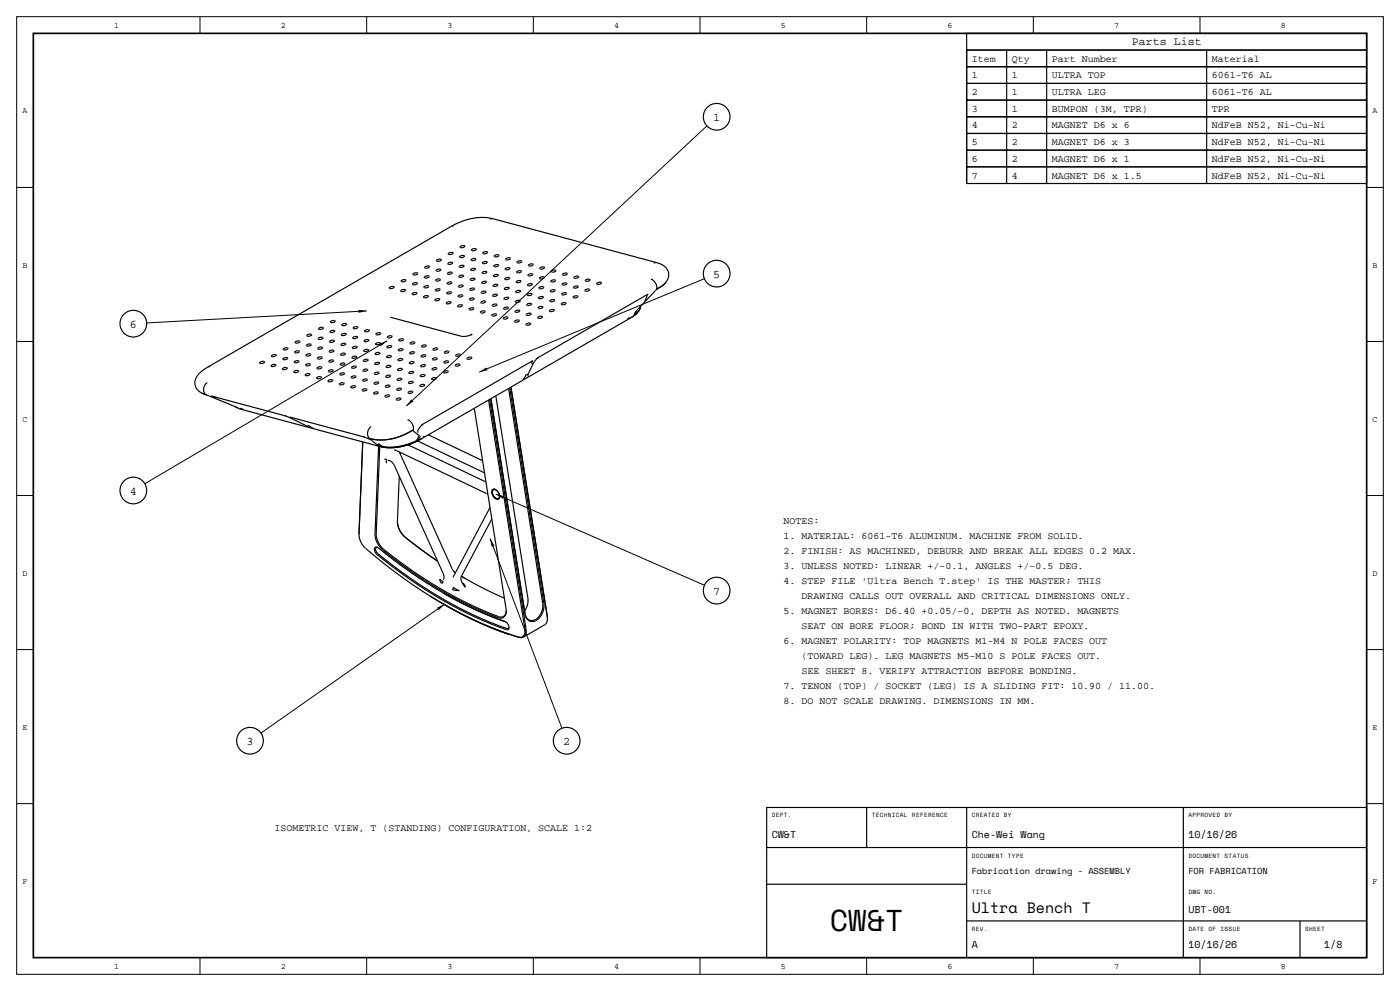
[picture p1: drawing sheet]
<svg xmlns="http://www.w3.org/2000/svg" width="420mm" height="297mm" viewBox="0 0 420 297" stroke-linecap="round" stroke-linejoin="round" font-family="sans-serif">
<path d="M10 10h400v277h-400z" fill="none" stroke="#000" stroke-width=".5"/>
<g fill="none" stroke="#000" stroke-width=".3">
<path d="M5 5h410v287h-410zM60 5v5M110 5v5M160 5v5M210 5v5M260 5v5M310 5v5M360 5v5M212.1 37.7l-90.2 84M5 56.2h5M410 56.2h5M110 93.2l-66 3.6"/>
<path d="M211.3 83.5l-67.5 28M5 102.3h5M116.2 102.1l-72.8 42.9M410 102.3h5M5 148.5h5M148.8 148.1l62.5 27.3M410 148.5h5M147 161.4l21.6 56.9M5 194.7h5M133.4 181.1l-55.1 38.6M410 194.7h5M5 240.8h5"/>
<path d="M410 240.8h5M60 287v5M110 287v5M160 287v5M210 287v5M260 287v5M310 287v5M360 287v5"/>
</g>
<g fill="none" stroke="#000" stroke-width=".35">
<path d="M290 10h120v5h-120zM290 15h120v5h-120zM290 15v40M302 15v40M314 15v40M362 15v40M290 20h120v5h-120zM290 25h120v5h-120zM290 30h120v5h-120zM290 35h120v5h-120zM290 40h120v5h-120zM290 45h120v5h-120z"/>
<path d="M290 50h120v5h-120zM131 78a.92 .92 0 0 1 1.4-.1l-.1 .1a.79 .79 0 0 1-1.3 0zM134.4 78.9a.92 .92 0 0 1 1.4 0l-.1 .1a.79 .79 0 0 1-1.3-.1zM134.5 76a.92 .92 0 0 1 1.4-.1l-.1 .1a.79 .79 0 0 1-1.3 0zM135.4 67.8h.1M135.4 67.8l-73 42.2M136.1 67.8h-.7M137.8 79.9a.92 .92 0 0 1 1.4-.1l-.1 .1a.79 .79 0 0 1-1.3 0zM137.9 76.9a.92 .92 0 0 1 1.4-.1l-.1 .1a.79 .79 0 0 1-1.3 0zM138 73.9a.92 .92 0 0 1 1.4 0v.1a.79 .79 0 0 1-1.4-.1zM141.3 77.8a.92 .92 0 0 1 1.4-.1v.1a.79 .79 0 0 1-1.4 0zM141.4 74.9a.92 .92 0 0 1 1.5-.1l-.1 .1a.79 .79 0 0 1-1.4 0z"/>
<path d="M144.7 78.7a.92 .92 0 0 1 1.5 0l-.1 .1a.79 .79 0 0 1-1.4-.1zM144.9 75.8a.92 .92 0 0 1 1.4-.1l-.1 .1a.79 .79 0 0 1-1.3 0zM147.8 65.5a17.2 17.2 0 0 0-12.3 2.3M147.9 65.5l-.9 .2M147.9 65.5h.1M147.9 65.5l49.1 13.2M148.2 79.6a.92 .92 0 0 1 1.4 0l-.1 .1a.79 .79 0 0 1-1.3-.1zM148.3 76.7a.92 .92 0 0 1 1.4-.1l-.1 .1a.79 .79 0 0 1-1.3 0zM151.7 77.6a.92 .92 0 0 1 1.4-.1l-.1 .1a.79 .79 0 0 1-1.3 0zM155.1 78.5a.92 .92 0 0 1 1.4-.1l-.1 .1a.79 .79 0 0 1-1.3 0zM158.5 79.4a.92 .92 0 0 1 1.4 0v.1a.79 .79 0 0 1-1.4-.1zM197 78.7l-.8 .2"/>
<path d="M197 78.7h.1M197 78.7a3.8 3.8 0 0 1 3.5 4.3l-.8 1.7M95.7 98.4a.79 .79 0 0 1 1.3 0 .92 .92 0 0 1-1.4 .1zM99.1 99.3a.79 .79 0 0 1 1.3 0 .92 .92 0 0 1-1.4 .1zM99.2 96.3a.79 .79 0 0 1 1.3 0 .92 .92 0 0 1-1.4 .1zM102.6 97.2a.79 .79 0 0 1 1.4 .1 .92 .92 0 0 1-1.5 0zM106 98.2a.79 .79 0 0 1 1.4 0 .92 .92 0 0 1-1.4 .1zM109.4 99.1a.79 .79 0 0 1 1.4 0 .92 .92 0 0 1-1.4 .1zM112.9 100a.79 .79 0 0 1 1.3 0 .92 .92 0 0 1-1.4 .1zM116.8 86.2a.92 .92 0 0 1 1.4-.1v.1a.79 .79 0 0 1-1.4 0zM117.1 95.1h.1M117.1 95.1l21.3 5.7a4.7 4.7 0 0 0 3.2-.7l-.2 .4"/>
<path d="M120.2 87.1a.92 .92 0 0 1 1.5-.1l-.1 .1a.79 .79 0 0 1-1.4 0zM120.4 84.1a.92 .92 0 0 1 1.4 0l-.1 .1a.79 .79 0 0 1-1.3-.1zM123.6 88a.92 .92 0 0 1 1.5-.1l-.1 .1a.79 .79 0 0 1-1.4 0zM123.8 85.1a.92 .92 0 0 1 1.4-.1l-.1 .1a.79 .79 0 0 1-1.3 0zM123.9 82.1a.92 .92 0 0 1 1.4-.1l-.1 .1a.79 .79 0 0 1-1.3 0zM127.1 88.9a.92 .92 0 0 1 1.4 0l-.1 .1a.79 .79 0 0 1-1.3-.1zM127.2 86a.92 .92 0 0 1 1.4-.1l-.1 .1a.79 .79 0 0 1-1.3 0zM127.3 83a.92 .92 0 0 1 1.4-.1l-.1 .1a.79 .79 0 0 1-1.3 0zM127.4 80.1a.92 .92 0 0 1 1.4-.1v.1a.79 .79 0 0 1-1.4 0zM130.5 89.8a.92 .92 0 0 1 1.4 0l-.1 .1a.79 .79 0 0 1-1.3-.1zM130.6 86.9a.92 .92 0 0 1 1.4-.1l-.1 .1a.79 .79 0 0 1-1.3 0zM130.7 83.9a.92 .92 0 0 1 1.4 0v.1a.79 .79 0 0 1-1.4-.1z"/>
<path d="M130.8 81a.92 .92 0 0 1 1.5-.1l-.1 .1a.79 .79 0 0 1-1.4 0zM133.9 90.8a.92 .92 0 0 1 1.4-.1l-.1 .1a.79 .79 0 0 1-1.3 0zM134 87.8a.92 .92 0 0 1 1.4-.1l-.1 .1a.79 .79 0 0 1-1.3 0zM134.1 84.9a.92 .92 0 0 1 1.5-.1l-.1 .1a.79 .79 0 0 1-1.4 0zM134.3 81.9a.92 .92 0 0 1 1.4-.1l-.1 .1a.79 .79 0 0 1-1.3 0zM137.3 91.7a.92 .92 0 0 1 1.4-.1l-.1 .1a.79 .79 0 0 1-1.3 0zM137.4 88.7a.92 .92 0 0 1 1.4-.1v.1a.79 .79 0 0 1-1.4 0zM137.5 85.8a.92 .92 0 0 1 1.5-.1l-.1 .1a.79 .79 0 0 1-1.4 0zM137.7 82.8a.92 .92 0 0 1 1.4-.1l-.1 .1a.79 .79 0 0 1-1.3 0zM140.7 92.6a.92 .92 0 0 1 1.4-.1v.1a.79 .79 0 0 1-1.4 0zM140.8 89.6a.92 .92 0 0 1 1.5 0l-.1 .1a.79 .79 0 0 1-1.4-.1zM141 86.7a.92 .92 0 0 1 1.4-.1l-.1 .1a.79 .79 0 0 1-1.3 0z"/>
<path d="M141.1 83.7a.92 .92 0 0 1 1.4-.1l-.1 .2a.79 .79 0 0 1-1.3-.1zM141.2 80.8a.92 .92 0 0 1 1.4-.1l-.1 .1a.79 .79 0 0 1-1.3 0zM144.1 93.5a.92 .92 0 0 1 1.5-.1l-.1 .1a.79 .79 0 0 1-1.4 0zM144.3 90.6a.92 .92 0 0 1 1.4-.1l-.1 .1a.79 .79 0 0 1-1.3 0zM144.4 87.6a.92 .92 0 0 1 1.4-.1l-.1 .1a.79 .79 0 0 1-1.3 0zM144.5 84.6a.92 .92 0 0 1 1.4 0l-.1 .1a.79 .79 0 0 1-1.3-.1zM144.6 81.7a.92 .92 0 0 1 1.4-.1v.1a.79 .79 0 0 1-1.4 0zM147.6 94.4a.92 .92 0 0 1 1.4-.1l-.1 .1a.79 .79 0 0 1-1.3 0zM147.7 91.5a.92 .92 0 0 1 1.4-.1l-.1 .1a.79 .79 0 0 1-1.3 0zM147.8 88.5a.92 .92 0 0 1 1.4-.1l-.1 .1a.79 .79 0 0 1-1.3 0zM147.9 85.6a.92 .92 0 0 1 1.4-.1v.1a.79 .79 0 0 1-1.4 0zM148 82.6a.92 .92 0 0 1 1.5-.1l-.1 .1a.79 .79 0 0 1-1.4 0z"/>
<path d="M151 95.3a.92 .92 0 0 1 1.4 0l-.1 .1a.79 .79 0 0 1-1.3-.1zM151.1 92.4a.92 .92 0 0 1 1.4-.1l-.1 .1a.79 .79 0 0 1-1.3 0zM151.2 89.4a.92 .92 0 0 1 1.4-.1l-.1 .2a.79 .79 0 0 1-1.3-.1zM151.3 86.5a.92 .92 0 0 1 1.4-.1v.1a.79 .79 0 0 1-1.4 0zM151.4 83.5a.92 .92 0 0 1 1.5-.1l-.1 .1a.79 .79 0 0 1-1.4 0zM151.6 80.6a.92 .92 0 0 1 1.4-.1l-.1 .1a.79 .79 0 0 1-1.3 0zM154.4 96.3a.92 .92 0 0 1 1.4-.1l-.1 .1a.79 .79 0 0 1-1.3 0zM154.5 93.3a.92 .92 0 0 1 1.4-.1l-.1 .1a.79 .79 0 0 1-1.3 0zM154.6 90.3a.92 .92 0 0 1 1.4 0v.1a.79 .79 0 0 1-1.4-.1zM154.7 87.4a.92 .92 0 0 1 1.5-.1l-.1 .1a.79 .79 0 0 1-1.4 0zM154.9 84.4a.92 .92 0 0 1 1.4 0l-.1 .1a.79 .79 0 0 1-1.3-.1zM155 81.5a.92 .92 0 0 1 1.4-.1l-.1 .1a.79 .79 0 0 1-1.3 0z"/>
<path d="M157.8 97.2a.92 .92 0 0 1 1.4-.1l-.1 .1a.79 .79 0 0 1-1.3 0zM157.9 94.2a.92 .92 0 0 1 1.4-.1v.1a.79 .79 0 0 1-1.4 0zM158 91.3a.92 .92 0 0 1 1.5-.1l-.1 .1a.79 .79 0 0 1-1.4 0zM158.2 88.3a.92 .92 0 0 1 1.4-.1l-.1 .1a.79 .79 0 0 1-1.3 0zM158.3 85.3a.92 .92 0 0 1 1.4 0l-.1 .1a.79 .79 0 0 1-1.3-.1zM158.4 82.4a.92 .92 0 0 1 1.4-.1l-.1 .1a.79 .79 0 0 1-1.3 0zM161.3 95.1a.92 .92 0 0 1 1.5 0l-.1 .1a.79 .79 0 0 1-1.4-.1zM161.5 92.2a.92 .92 0 0 1 1.4-.1l-.1 .1a.79 .79 0 0 1-1.3 0zM161.6 89.2a.92 .92 0 0 1 1.4-.1l-.1 .1a.79 .79 0 0 1-1.3 0zM161.7 86.3a.92 .92 0 0 1 1.4-.1l-.1 .1a.79 .79 0 0 1-1.3 0zM161.8 83.3a.92 .92 0 0 1 1.4-.1v.1a.79 .79 0 0 1-1.4 0zM161.9 80.3a.92 .92 0 0 1 1.5 0l-.1 .1a.79 .79 0 0 1-1.4-.1z"/>
<path d="M164.9 93.1a.92 .92 0 0 1 1.4-.1l-.1 .1a.79 .79 0 0 1-1.3 0zM165 90.1a.92 .92 0 0 1 1.4 0l-.1 .1a.79 .79 0 0 1-1.3-.1zM165.1 87.2a.92 .92 0 0 1 1.4-.1l-.1 .1a.79 .79 0 0 1-1.3 0zM165.2 84.2a.92 .92 0 0 1 1.4-.1v.1a.79 .79 0 0 1-1.4 0zM165.3 81.3a.92 .92 0 0 1 1.5-.1l-.1 .1a.79 .79 0 0 1-1.4 0zM168.4 91a.92 .92 0 0 1 1.4 0l-.1 .1a.79 .79 0 0 1-1.3-.1zM168.5 88.1a.92 .92 0 0 1 1.4-.1v.1a.79 .79 0 0 1-1.4 0zM168.6 85.1a.92 .92 0 0 1 1.5 0l-.1 .1a.79 .79 0 0 1-1.4-.1zM168.8 82.2a.92 .92 0 0 1 1.4-.1l-.1 .1a.79 .79 0 0 1-1.3 0zM171.9 89a.92 .92 0 0 1 1.5-.1l-.1 .1a.79 .79 0 0 1-1.4 0zM172.1 86a.92 .92 0 0 1 1.4 0l-.1 .1a.79 .79 0 0 1-1.3-.1zM172.2 83.1a.92 .92 0 0 1 1.4-.1l-.1 .1a.79 .79 0 0 1-1.3 0z"/>
<path d="M175.5 87a.92 .92 0 0 1 1.4-.1l-.1 .1a.79 .79 0 0 1-1.3 0zM175.6 84a.92 .92 0 0 1 1.4-.1l-.1 .1a.79 .79 0 0 1-1.3 0zM179 84.9a.92 .92 0 0 1 1.4-.1l-.1 .1a.79 .79 0 0 1-1.3 0zM188.6 95.6l-61.9 35.7M188.6 95.6h.1M188.8 95.3l-.2-.1-.5 .5M190.4 94.1v.1M190.9 93.2l-.6 1.2 1-.7M190.9 93.2l-.5 1M191.2 93.7l-2.6 1.9M191.3 93.7l.6-.9 .2-1a3.2 3.2 0 0 1-1.7 2.4M191.3 93.7h.1"/>
<path d="M191.3 92.7l-.4 .5M191.3 92.7h.1M194.1 88.3l.4-.1-.3 .1M194.1 88.3l-.7 1.8 .2 .1M194.2 88.3h.1M194.2 88.3l-33.2 19.3M195.3 83.6a2.83 2.83 0 0 1 1.7 3.1M196.6 87.1h.1M196.6 87.1l-5.3 5.6M196.8 86.9l-.2 .2M197 86.7l-.2 .2M197 86.8l-.2 .1"/>
<path d="M197.3 86.5l-.3 .3M197.3 86.5h.1M197.4 86.4l-.4 .3M197.4 86.4l-.1 .1M199.7 84.7l-1 .9-1.3 .8M199.7 84.7l-1 .9-1.4 .9M199.7 84.7h.1M199.8 84.5l-.1 .2M60.5 117.8l.7 .3M61.2 118.1l.9 .3M61.2 118.1h.1M61.2 118.1l.5 .2"/>
<path d="M61.7 118.3h.1M61.7 118.3l.4 .1M62.1 118.4l.4 .2M62.2 114.6a2.3 2.3 0 0 0-.4 3.7h-.1M62.4 110a6.7 6.7 0 0 0-3.9 4.4 3.4 3.4 0 0 0 2 3.4M62.4 110h.1M62.5 118.6h.1M62.5 118.6l7.6 3.1M63.1 109.9l-.7 .1M63.5 118.7h.1M63.6 118.7l22.3 6M64.3 118.9l.6 .4-.2 .2"/>
<path d="M78 108.6a.79 .79 0 0 1 1.3 0 .92 .92 0 0 1-1.4 .1zM81.4 109.5a.79 .79 0 0 1 1.3 0 .92 .92 0 0 1-1.4 .1zM81.5 106.5a.79 .79 0 0 1 1.4 .1 .92 .92 0 0 1-1.5 0zM84.8 110.4a.79 .79 0 0 1 1.4 0 .92 .92 0 0 1-1.5 .1zM84.9 107.4a.79 .79 0 0 1 1.4 .1 .92 .92 0 0 1-1.4 0zM85.1 104.5a.79 .79 0 0 1 1.3 0 .92 .92 0 0 1-1.4 .1zM88.2 111.3a.79 .79 0 0 1 1.4 0 .92 .92 0 0 1-1.4 .1zM88.4 108.4a.79 .79 0 0 1 1.3 0 .92 .92 0 0 1-1.4 .1zM88.5 105.4a.79 .79 0 0 1 1.3 0 .92 .92 0 0 1-1.4 .1zM88.6 102.4a.79 .79 0 0 1 1.3 .1 .92 .92 0 0 1-1.4 0zM91.7 112.2a.79 .79 0 0 1 1.3 .1 .92 .92 0 0 1-1.4 0zM91.8 109.3a.79 .79 0 0 1 1.3 0 .92 .92 0 0 1-1.4 .1z"/>
<path d="M91.9 106.3a.79 .79 0 0 1 1.3 0 .92 .92 0 0 1-1.4 .1zM92 103.4a.79 .79 0 0 1 1.4 0 .92 .92 0 0 1-1.5 .1zM92.1 100.4a.79 .79 0 0 1 1.4 0 .92 .92 0 0 1-1.5 .1zM95.1 113.1a.79 .79 0 0 1 1.3 .1 .92 .92 0 0 1-1.4 0zM95.2 110.2a.79 .79 0 0 1 1.3 0 .92 .92 0 0 1-1.4 .1zM95.3 107.2a.79 .79 0 0 1 1.3 .1 .92 .92 0 0 1-1.4 0zM95.4 104.3a.79 .79 0 0 1 1.4 0 .92 .92 0 0 1-1.5 .1zM95.5 101.3a.79 .79 0 0 1 1.4 0 .92 .92 0 0 1-1.4 .1zM98.5 114.1a.79 .79 0 0 1 1.3 0 .92 .92 0 0 1-1.4 .1zM98.6 111.1a.79 .79 0 0 1 1.3 0 .92 .92 0 0 1-1.4 .1zM98.7 108.1a.79 .79 0 0 1 1.4 .1 .92 .92 0 0 1-1.5 0zM98.8 105.2a.79 .79 0 0 1 1.4 0 .92 .92 0 0 1-1.4 .1z"/>
<path d="M99 102.2a.79 .79 0 0 1 1.3 .1 .92 .92 0 0 1-1.4 0zM101.9 115a.79 .79 0 0 1 1.3 0 .92 .92 0 0 1-1.4 .1zM102 112a.79 .79 0 0 1 1.4 0 .92 .92 0 0 1-1.5 .1zM102.1 109.1a.79 .79 0 0 1 1.4 0 .92 .92 0 0 1-1.4 .1zM102.3 106.1a.79 .79 0 0 1 1.3 0 .92 .92 0 0 1-1.4 .1zM102.4 103.1a.79 .79 0 0 1 1.3 .1 .92 .92 0 0 1-1.4 .1zM102.5 100.2a.79 .79 0 0 1 1.3 0 .92 .92 0 0 1-1.4 .1zM105.3 115.9a.79 .79 0 0 1 1.3 0 .92 .92 0 0 1-1.4 .1zM105.4 112.9a.79 .79 0 0 1 1.4 .1 .92 .92 0 0 1-1.5 0zM105.6 110a.79 .79 0 0 1 1.3 0 .92 .92 0 0 1-1.4 .1zM105.7 107a.79 .79 0 0 1 1.3 0 .92 .92 0 0 1-1.4 .1zM105.8 104.1a.79 .79 0 0 1 1.3 0 .92 .92 0 0 1-1.4 .1z"/>
<path d="M105.9 101.1a.79 .79 0 0 1 1.4 0 .92 .92 0 0 1-1.5 .1zM108.7 116.8a.79 .79 0 0 1 1.4 0 .92 .92 0 0 1-1.5 .1zM108.8 113.8a.79 .79 0 0 1 1.4 .1 .92 .92 0 0 1-1.4 0zM109 110.9a.79 .79 0 0 1 1.3 0 .92 .92 0 0 1-1.4 .1zM109.1 107.9a.79 .79 0 0 1 1.3 .1 .92 .92 0 0 1-1.4 0zM109.2 105a.79 .79 0 0 1 1.3 0 .92 .92 0 0 1-1.4 .1zM109.3 102a.79 .79 0 0 1 1.4 0 .92 .92 0 0 1-1.5 .1zM112.1 117.7a.79 .79 0 0 1 1.4 0 .92 .92 0 0 1-1.4 .1zM112.3 114.8a.79 .79 0 0 1 1.3 0 .92 .92 0 0 1-1.4 .1zM112.4 111.8a.79 .79 0 0 1 1.3 0 .92 .92 0 0 1-1.4 .1zM112.5 108.8a.79 .79 0 0 1 1.3 .1 .92 .92 0 0 1-1.4 .1zM112.6 105.9a.79 .79 0 0 1 1.4 0 .92 .92 0 0 1-1.5 .1z"/>
<path d="M112.7 102.9a.79 .79 0 0 1 1.4 .1 .92 .92 0 0 1-1.4 0zM115.6 118.6a.79 .79 0 0 1 1.3 .1 .92 .92 0 0 1-1.4 0zM115.7 115.7a.79 .79 0 0 1 1.3 0 .92 .92 0 0 1-1.4 .1zM115.8 112.7a.79 .79 0 0 1 1.3 0 .92 .92 0 0 1-1.4 .1zM115.9 109.8a.79 .79 0 0 1 1.4 0 .92 .92 0 0 1-1.5 .1zM116 106.8a.79 .79 0 0 1 1.4 0 .92 .92 0 0 1-1.4 .1zM116.2 103.9a.79 .79 0 0 1 1.3 0 .92 .92 0 0 1-1.4 .1zM116.3 100.9a.79 .79 0 0 1 1.3 0 .92 .92 0 0 1-1.4 .1zM119 119.5a.79 .79 0 0 1 1.3 .1 .92 .92 0 0 1-1.4 .1zM119.1 116.6a.79 .79 0 0 1 1.3 0 .92 .92 0 0 1-1.4 .1zM119.2 113.6a.79 .79 0 0 1 1.4 .1 .92 .92 0 0 1-1.5 0zM119.3 110.7a.79 .79 0 0 1 1.4 0 .92 .92 0 0 1-1.5 .1z"/>
<path d="M119.5 107.7a.79 .79 0 0 1 1.3 0 .92 .92 0 0 1-1.4 .1zM119.6 104.8a.79 .79 0 0 1 1.3 0 .92 .92 0 0 1-1.4 .1zM119.7 101.8a.79 .79 0 0 1 1.3 0 .92 .92 0 0 1-1.4 .1zM122.5 117.5a.79 .79 0 0 1 1.3 0 .92 .92 0 0 1-1.4 .1zM122.6 114.6a.79 .79 0 0 1 1.4 0 .92 .92 0 0 1-1.5 .1zM122.7 111.6a.79 .79 0 0 1 1.4 0 .92 .92 0 0 1-1.4 .1zM122.9 108.6a.79 .79 0 0 1 1.3 .1 .92 .92 0 0 1-1.4 0zM123 105.7a.79 .79 0 0 1 1.3 0 .92 .92 0 0 1-1.4 .1zM123.1 102.7a.79 .79 0 0 1 1.3 .1 .92 .92 0 0 1-1.4 0zM126 115.5a.79 .79 0 0 1 1.4 0 .92 .92 0 0 1-1.4 .1zM126.2 112.5a.79 .79 0 0 1 1.3 0 .92 .92 0 0 1-1.4 .1zM126.3 109.6a.79 .79 0 0 1 1.3 0 .92 .92 0 0 1-1.4 .1z"/>
<path d="M126.4 106.6a.79 .79 0 0 1 1.3 0 .92 .92 0 0 1-1.4 .1zM126.5 103.6a.79 .79 0 0 1 1.4 .1 .92 .92 0 0 1-1.5 0zM129.6 113.4a.79 .79 0 0 1 1.3 .1 .92 .92 0 0 1-1.4 0zM129.7 110.5a.79 .79 0 0 1 1.3 0 .92 .92 0 0 1-1.4 .1zM129.8 107.5a.79 .79 0 0 1 1.4 0 .92 .92 0 0 1-1.5 .1zM129.9 104.6a.79 .79 0 0 1 1.4 0 .92 .92 0 0 1-1.4 .1zM133.1 111.4a.79 .79 0 0 1 1.4 0 .92 .92 0 0 1-1.5 .1zM133.2 108.4a.79 .79 0 0 1 1.4 .1 .92 .92 0 0 1-1.4 0zM133.4 105.5a.79 .79 0 0 1 1.3 0 .92 .92 0 0 1-1.4 .1zM136.6 109.3a.79 .79 0 0 1 1.4 .1 .92 .92 0 0 1-1.4 0zM136.8 106.4a.79 .79 0 0 1 1.3 0 .92 .92 0 0 1-1.4 .1zM140.2 107.3a.79 .79 0 0 1 1.3 0 .92 .92 0 0 1-1.4 .1z"/>
<path d="M146.6 119.9l10.9 68.6a1.72 1.72 0 0 1-.2 1.8 1.72 1.72 0 0 1-1.8 .6 108.3 108.3 0 0 1-22.7-10M146.9 119.7l10.9 68.7a2.34 2.34 0 0 1-.8 2.5M148.7 118.6l9.7 60.7a5.2 5.2 0 0 1-1 3.8M152.6 116.4l10.2 64.4a4.5 4.5 0 0 1-3.2 5.2 2.16 2.16 0 0 1-2.1-2.1l-10.2-64.4M152.9 116.2l10.3 64.6a4.8 4.8 0 0 1-3.4 5.5 2.3 2.3 0 0 1-2.3-2.3l-10.2-64.5M153.3 116l10.9 69.4M158.3 112.2h-.1a.5 .5 0 0 0-.6 .7l-.8 .9M158.3 112.5l.4 .2M158.3 112.5h.1M158.5 112.1l-.2 .4M158.5 112.1h-.1M159.5 108.2h.4l-.3 .1"/>
<path d="M159.6 108.3l-.1 .6 .4 .1M159.6 108.3h.1M159.6 108.3l-33.2 19.2M160 108.8v.1M160 108.8h.1M160 108.8l-1.5 3.3M161 107.6h.1M161 107.6l-1 1.2M161.5 107.1l-.5 .5M70.1 121.7h.1M70.1 121.7l.4 .2M70.5 121.9l1 .5"/>
<path d="M71.5 122.3h.1M71.5 122.4l1.1 .3M72.1 122.5l.1-.2 .9 .4M72.6 122.7l.1 .1M72.7 122.8h.1M72.7 122.8l41.2 11M85.4 124.6l.5 .1M85.9 124.7h.1M85.9 124.7l1.5 .7M87.1 125.1l21.9 5.8M87.1 125.1h.1M87.4 125.4h.1"/>
<path d="M87.4 125.4l4.6 2.3M87.8 125.2l-.3 .2M92 127.6v.1M92 127.7h.1M92 127.7l.5 .2-.3-.1M92.1 127.7a.78 .78 0 0 1 1.2 .3l.8 .3M108.8 132.4l-1.1 27.7M109 130.9l.5 .2M109.5 131.1h.1M109.5 131.1l2 .9M111.2 131.5h-.1M111.2 131.5l.3 .1"/>
<path d="M111.2 131.5h.1M111.3 131.5h.1M111.3 131.5l.2 .1M111.4 127.8a2.14 2.14 0 0 0-.3 3.7h.1M111.4 131.6h-.3M111.5 132l2 1.6M111.5 132h.1M111.5 131.6h.1M113.1 133.5h.2M113.9 133.8h.1M113.9 133.8l-1 26.2a6.2 6.2 0 0 0 2.3 4.7 118.9 118.9 0 0 0 35.1 20.2 1.67 1.67 0 0 0 1.6-1.9M115.3 137.7h.7v1.2"/>
<path d="M116.4 138a2 2 0 0 1 2 1.6l14.5 32.2a1.52 1.52 0 0 1 0 1.9M118.2 134.9l.6 .1 27.6 13.2M119.8 135.5l15.8 34.9 1 1.3M120.1 135.6v.4M122.3 125.8a2.83 2.83 0 0 1 1.7 3.1M122.4 133.3l23.4 11.1M123.6 129.1h.1M123.6 129.1a16.8 16.8 0 0 1-12.1 2.5M123.6 129a16.7 16.7 0 0 1-12.1 2.6M123.6 129v.1M123.8 129l1.8 1.5M123.8 129l-.2 .1"/>
<path d="M123.8 129h.1M124 128.9l-.2 .1M124 128.9l-.4 .1M124.1 128.9l-.3 .1M125.3 132.1l20.1 9.6M125.3 129.3v.3M125.3 129.3h.1M125.6 130.4v.1a2.21 2.21 0 0 1-1.1 1.8 16.1 16.1 0 0 1-9.6 1.5l-1.4-.9-.4 .3M125.6 130.5h.1M126 130.4l-.4 .1M126 130.7a2.79 2.79 0 0 1-1.5 1.8 14 14 0 0 1-10.8 1l-.4-.2M126.4 127.5l-1.1 1.8"/>
<path d="M126.7 131.3a17.7 17.7 0 0 1-12.8 2.5M126.7 131.3h.1a17.6 17.6 0 0 1-13 2.5M126.9 127.1l-.5 .4M127.4 130.8h-.3l-.1 .2M128.5 130.3l16.3 7.8M142.3 122.4l9.5 60a1.96 1.96 0 0 1-.2 2.1 1.96 1.96 0 0 1-2 .7 122.1 122.1 0 0 1-35.7-21.3 6.3 6.3 0 0 1-1.4-3.9l1.1-26.3M107.7 159.9v.3M119.2 156.4a6.7 6.7 0 0 0 2.5 4.7l9.6 7.1M119.8 142.7l-.6 13.6a6.2 6.2 0 0 0 2.3 4.7l9.8 7.2M147 152.1l-11.2 20.9M147.5 155.5l-9.1 17.3a2.52 2.52 0 0 0 .5 2.3M147.7 146.8a1.7 1.7 0 0 1 2.2 1.7 .85 .85 0 0 1-.4 1.1 .85 .85 0 0 1-1.2-.4 2.19 2.19 0 0 1-.6-2.4z"/>
<path d="M148 146.8a1.73 1.73 0 0 0 1.5 2.6M148 146.8a1.73 1.73 0 0 1 1.5 2.6M148.3 146.6h.1M148.3 146.6l-.3 .2M148.7 146.8a.82 .82 0 0 0-1 .2 .82 .82 0 0 0 .1 1l.4 .9a.86 .86 0 0 0 .9 .7 .86 .86 0 0 0 .8-.8M149.8 149.2h.1M149.8 149.2l-.3 .2M107.7 160.2a5.9 5.9 0 0 0 2 4.2 152.9 152.9 0 0 0 23.1 16.5M107.7 160v.2M112.9 164.1a1.28 1.28 0 0 0 .4 1.8 124.1 124.1 0 0 0 39.1 22.5l.3-.5M112.9 164.1h.5M112.9 164.1h.1"/>
<path d="M129.1 178.7a106.9 106.9 0 0 0 24 11.5M131.9 173.6l1.1 .6-.4 .6-.4-.4zM132.8 177.6a180.8 180.8 0 0 1-19.9-13.7 1.04 1.04 0 0 0-.7 .9 1.04 1.04 0 0 0 .6 1 125.4 125.4 0 0 0 39.4 23 1.23 1.23 0 0 0-.1-2.1l-.4-.3M132.8 177.6a110.6 110.6 0 0 0 18.9 8.8M132.8 177.6a110.1 110.1 0 0 0 18.9 8.8M136 176l1.8 1-2.1-.4zM136.3 171.4l.3 .2-.3-.2M138.4 172.7l1 .6M138.7 174.8l.6 .4 .3 .8-.7-.9M138.9 175.1h.1M139.3 173.2l6 3.3 6 2.8M132.8 180.9a100.4 100.4 0 0 0 23.6 10.2l.6-.2"/>
<path d="M151.7 186.4h.1M164.2 184.6v.8M164.2 185.4a2 2 0 0 1-.8 1.9l-6.4 3.6M230 242h180v45h-180zM230 254h180M260 242v12M290 242v45M355 242v45M230 265h60M290 276h120M390 276v11"/>
<circle cx="215" cy="35" r="4"/>
<circle cx="40" cy="97" r="4"/>
<circle cx="215" cy="82" r="4"/>
<circle cx="40" cy="147" r="4"/>
<circle cx="215" cy="177" r="4"/>
<circle cx="75" cy="222" r="4"/>
<circle cx="170" cy="222" r="4"/>
</g>
<path d="M107.5 92.9l2.5 .3-2.4 .6zM113.8 103l2.4-.9-1.9 1.7zM143.8 111.5l2.1-1.4 .4 .9zM123.4 119.7l.6 .6-2.1 1.4zM148.8 148.1l2.4 .6-.3 .8zM147 161.4l1.3 2.1-.8 .4zM131.1 182.1l2.3-1-1.8 1.8z" fill="#000"/>
<text font-size="9" x="249" y="279">CW&amp;T</text>
<text font-size="4.5" x="291.5" y="273.5">Ultra Bench T</text>
<g font-size="3.5">
<text x="339.5" y="13.5">Parts List</text>
<text x="213.9" y="36.2">1</text>
<text x="213.9" y="83.3">5</text>
<text x="38.9" y="98.3">6</text>
<text x="38.9" y="148.3">4</text>
<text x="213.9" y="178.2">7</text>
<text x="73.9" y="223.3">3</text>
<text x="169" y="223.3">2</text>
</g>
<g font-size="3">
<text x="291.5" y="18.5">Item</text>
<text x="291.5" y="23.5">1</text>
<text x="303.5" y="18.5">Qty</text>
<text x="303.5" y="23.5">1</text>
<text x="315.5" y="18.5">Part Number</text>
<text x="315.5" y="23.5">ULTRA TOP</text>
<text x="363.5" y="18.5">Material</text>
<text x="363.5" y="23.5">6061-T6 AL</text>
<text x="291.5" y="28.5">2</text>
<text x="303.5" y="28.5">1</text>
<text x="315.5" y="28.5">ULTRA LEG</text>
<text x="363.5" y="28.5">6061-T6 AL</text>
<text x="291.5" y="33.5">3</text>
<text x="303.5" y="33.5">1</text>
<text x="315.5" y="33.5">BUMPON (3M, TPR)</text>
<text x="363.5" y="33.5">TPR</text>
<text x="291.5" y="38.5">4</text>
<text x="303.5" y="38.5">2</text>
<text x="315.5" y="38.5">MAGNET D6 x 6</text>
<text x="363.5" y="38.5">NdFeB N52, Ni-Cu-Ni</text>
<text x="291.5" y="43.5">5</text>
<text x="303.5" y="43.5">2</text>
<text x="315.5" y="43.5">MAGNET D6 x 3</text>
<text x="363.5" y="43.5">NdFeB N52, Ni-Cu-Ni</text>
<text x="291.5" y="48.5">6</text>
<text x="291.5" y="53.5">7</text>
<text x="303.5" y="48.5">2</text>
<text x="303.5" y="53.5">4</text>
<text x="315.5" y="48.5">MAGNET D6 x 1</text>
<text x="315.5" y="53.5">MAGNET D6 x 1.5</text>
<text x="363.5" y="48.5">NdFeB N52, Ni-Cu-Ni</text>
<text x="363.5" y="53.5">NdFeB N52, Ni-Cu-Ni</text>
<text x="235" y="157">NOTES:</text>
<text x="235" y="161.5">1. MATERIAL: 6061-T6 ALUMINUM. MACHINE FROM SOLID.</text>
<text x="235" y="166">2. FINISH: AS MACHINED, DEBURR AND BREAK ALL EDGES 0.2 MAX.</text>
<text x="235" y="170.5">3. UNLESS NOTED: LINEAR +/-0.1, ANGLES +/-0.5 DEG.</text>
<text x="235" y="175">4. STEP FILE 'Ultra Bench T.step' IS THE MASTER; THIS</text>
<text x="240.4" y="179.5">DRAWING CALLS OUT OVERALL AND CRITICAL DIMENSIONS ONLY.</text>
<text x="235" y="184">5. MAGNET BORES: D6.40 +0.05/-0, DEPTH AS NOTED. MAGNETS</text>
<text x="240.4" y="188.5">SEAT ON BORE FLOOR; BOND IN WITH TWO-PART EPOXY.</text>
<text x="235" y="193">6. MAGNET POLARITY: TOP MAGNETS M1-M4 N POLE FACES OUT</text>
<text x="240.4" y="197.5">(TOWARD LEG). LEG MAGNETS M5-M10 S POLE FACES OUT.</text>
<text x="240.4" y="202">SEE SHEET 8. VERIFY ATTRACTION BEFORE BONDING.</text>
<text x="235" y="206.5">7. TENON (TOP) / SOCKET (LEG) IS A SLIDING FIT: 10.90 / 11.00.</text>
<text x="235" y="211">8. DO NOT SCALE DRAWING. DIMENSIONS IN MM.</text>
<text x="82.3" y="249">ISOMETRIC VIEW, T (STANDING) CONFIGURATION, SCALE 1:2</text>
<text x="231.5" y="251">CW&amp;T</text>
<text x="291.5" y="251">Che-Wei Wang</text>
<text x="356.5" y="251">10/16/26</text>
<text x="356.5" y="273.5">UBT-001</text>
<text x="291.5" y="284">A</text>
<text x="356.5" y="284">10/16/26</text>
<text x="397.2" y="284">1/8</text>
</g>
<g font-size="2.6">
<text x="291.5" y="262">Fabrication drawing - ASSEMBLY</text>
<text x="356.5" y="262">FOR FABRICATION</text>
</g>
<g font-size="2.5">
<text x="34.3" y="8.5">1</text>
<text x="84.3" y="8.5">2</text>
<text x="134.3" y="8.5">3</text>
<text x="184.2" y="8.5">4</text>
<text x="234.2" y="8.5">5</text>
<text x="284.3" y="8.5">6</text>
<text x="334.3" y="8.5">7</text>
<text x="384.3" y="8.5">8</text>
<text x="6.7" y="34">A</text>
<text x="411.7" y="34">A</text>
<text x="6.7" y="80.2">B</text>
<text x="411.7" y="80.2">B</text>
<text x="6.7" y="126.3">C</text>
<text x="411.7" y="126.3">C</text>
<text x="6.7" y="172.5">D</text>
<text x="411.7" y="172.5">D</text>
<text x="6.7" y="218.7">E</text>
<text x="411.7" y="218.7">E</text>
<text x="6.7" y="264.9">F</text>
<text x="411.7" y="264.9">F</text>
<text x="34.3" y="290.5">1</text>
<text x="84.3" y="290.5">2</text>
<text x="134.3" y="290.5">3</text>
<text x="184.2" y="290.5">4</text>
<text x="234.2" y="290.5">5</text>
<text x="284.3" y="290.5">6</text>
<text x="334.3" y="290.5">7</text>
<text x="384.3" y="290.5">8</text>
</g>
<g font-size="1.8">
<text x="231.5" y="245">DEPT.</text>
<text x="261.5" y="245">TECHNICAL</text>
<text x="273.6" y="245">REFERENCE</text>
<text x="291.5" y="245">CREATED</text>
<text x="301.2" y="245">BY</text>
<text x="356.5" y="245">APPROVED</text>
<text x="367.4" y="245">BY</text>
<text x="291.5" y="257">DOCUMENT</text>
<text x="302.4" y="257">TYPE</text>
<text x="356.5" y="257">DOCUMENT</text>
<text x="367.4" y="257">STATUS</text>
<text x="291.5" y="268">TITLE</text>
<text x="356.5" y="268">DWG</text>
<text x="361.3" y="268">NO.</text>
<text x="291.5" y="279">REV.</text>
<text x="356.5" y="279">DATE</text>
<text x="362.5" y="279">OF</text>
<text x="366.2" y="279">ISSUE</text>
<text x="391.5" y="279">SHEET</text>
</g>
</svg>
